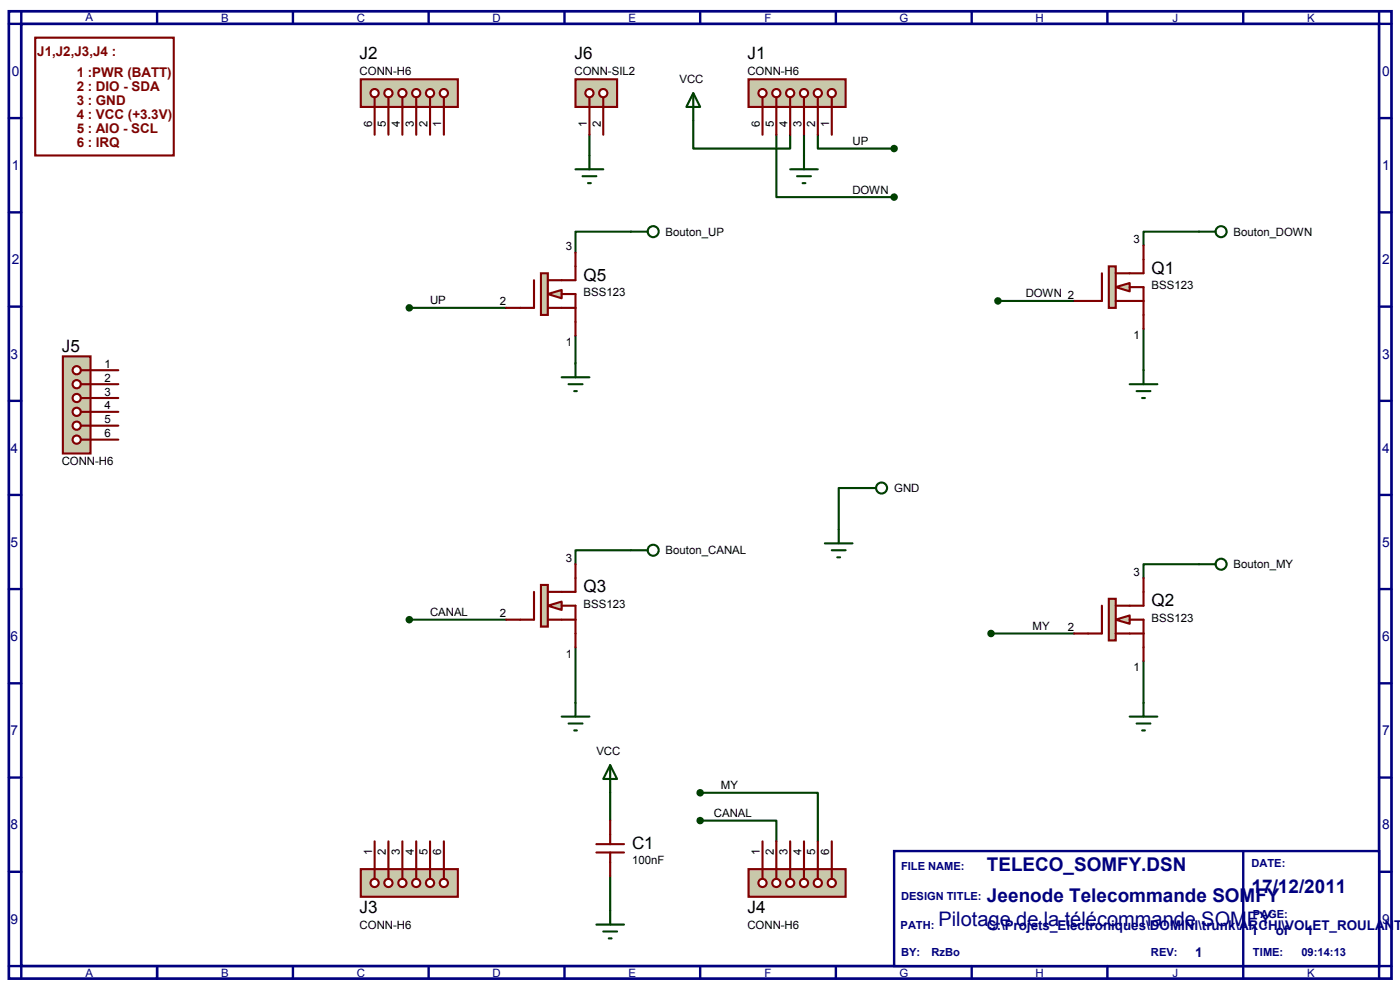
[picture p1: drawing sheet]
<svg xmlns="http://www.w3.org/2000/svg" width="420mm" height="297mm" viewBox="0 0 420 297" stroke-linecap="round" stroke-linejoin="round" font-family="sans-serif">
<path d="M2.7 3.4h414.9v290.2h-414.9zM6.4 7.2h407.5v282.7h-407.5z" fill="none" stroke="#000080" stroke-width=".8"/>
<path d="M6.4 3.4v3.8h-3.7M47.1 3.4v3.8" fill="none" stroke="#000080" stroke-width=".72"/>
<path d="M268.3 255.4h145.6v34.5h-145.6z" fill="#fff"/>
<g fill="none" stroke="#000080" stroke-width=".72">
<path d="M87.9 3.4v3.8M128.6 3.4v3.8M169.4 3.4v3.8M210.1 3.4v3.8M250.9 3.4v3.8M291.6 3.4v3.8M332.3 3.4v3.8M373.1 3.4v3.8M413.9 3.4v3.8h3.7M2.7 35.4h3.7M413.9 35.4h3.7M2.7 63.7h3.7"/>
<path d="M413.9 63.7h3.7M2.7 92h3.7M413.9 92h3.7M2.7 120.3h3.7M413.9 120.3h3.7M2.7 148.5h3.7M413.9 148.5h3.7M2.7 176.7h3.7M413.9 176.7h3.7M2.7 205h3.7M413.9 205h3.7M2.7 233.3h3.7"/>
<path d="M413.9 233.3h3.7M268.3 255.4h145.6v34.5h-145.6zM373.1 255.4v38.2M2.7 261.6h3.7M413.9 261.6h3.7M2.7 289.9h3.7v3.7M47.1 289.9v3.7M87.9 289.9v3.7M128.6 289.9v3.7M169.4 289.9v3.7M210.1 289.9v3.7M250.9 289.9v3.7"/>
<path d="M291.6 289.9v3.7M332.3 289.9v3.7M417.6 289.9h-3.7v3.7"/>
</g>
<g fill="none" stroke="#004000" stroke-width=".63">
<path d="M208.1 36.2v8.4h29v-4.2M176.9 40.4v6.3M233 40.4v18.7h35.3M241.3 40.4v6.3M245.4 40.4v4.2h22.9M189.3 69.5h-16.6v6.3M359.8 69.5h-16.6v4.2M122.8 92.4h29.1M299.5 90.3h22.9M343.2 98.6v12.5M172.7 100.7v8.3M257.9 146.4h-6.2v12.5"/>
<path d="M189.3 165.1h-16.6v4.2M359.8 169.3h-16.6v4.1M122.8 185.9h29.1M172.7 194.2v16.7M297.4 190.1h25M343.2 198.4v12.5M183.1 229.6l2.1 4.1h-4.2zM183.1 229.6v16.6M210.1 237.9h35.3v14.5M210.1 246.2h22.9v6.2M179 277.4h8.3M181 279.5h4.2"/>
<path d="M183.1 262.8v14.6M182.7 281.6h.8"/>
</g>
<path d="M179 255.8h8.3M179 253.3h8.3M183.1 246.2v7.1M183.1 255.8v7" fill="none" stroke="#800000" stroke-width=".63"/>
<path d="M224.7 23.8h29.1v8.3h-29.1z" fill="#c8c8aa"/>
<path d="M224.7 23.8h29.1v8.3h-29.1zM249.6 29.2v2.9" fill="none" stroke="#800000" stroke-width=".63"/>
<circle cx="245.4" cy="27.9" r="1.23" fill="#fff"/>
<g fill="none" stroke="#800000" stroke-width=".63">
<path d="M245.4 29.2v2.9"/>
<circle cx="245.4" cy="27.9" r="1.23"/>
</g>
<circle cx="241.3" cy="27.9" r="1.23" fill="#fff"/>
<g fill="none" stroke="#800000" stroke-width=".63">
<path d="M241.3 29.2v2.9"/>
<circle cx="241.3" cy="27.9" r="1.23"/>
</g>
<circle cx="237.1" cy="27.9" r="1.23" fill="#fff"/>
<g fill="none" stroke="#800000" stroke-width=".63">
<path d="M237.1 29.2v2.9"/>
<circle cx="237.1" cy="27.9" r="1.23"/>
</g>
<circle cx="233" cy="27.9" r="1.23" fill="#fff"/>
<g fill="none" stroke="#800000" stroke-width=".63">
<path d="M233 29.2v2.9"/>
<circle cx="233" cy="27.9" r="1.23"/>
</g>
<circle cx="228.8" cy="27.9" r="1.23" fill="#fff"/>
<g fill="none" stroke="#800000" stroke-width=".63">
<path d="M228.8 29.2v2.9"/>
<circle cx="228.8" cy="27.9" r="1.23"/>
</g>
<circle cx="249.6" cy="27.9" r="1.23" fill="#fff"/>
<g fill="none" stroke="#800000" stroke-width=".63">
<path d="M228.8 32.1v8.3M233 32.1v8.3M237.1 32.1v8.3M241.3 32.1v8.3M245.4 32.1v8.3M249.6 32.1v8.3"/>
<circle cx="249.6" cy="27.9" r="1.23"/>
</g>
<path d="M108.3 23.8h29.1v8.3h-29.1z" fill="#c8c8aa"/>
<path d="M108.3 23.8h29.1v8.3h-29.1zM133.2 29.2v2.9" fill="none" stroke="#800000" stroke-width=".63"/>
<circle cx="129.1" cy="27.9" r="1.23" fill="#fff"/>
<g fill="none" stroke="#800000" stroke-width=".63">
<path d="M129.1 29.2v2.9"/>
<circle cx="129.1" cy="27.9" r="1.23"/>
</g>
<circle cx="124.9" cy="27.9" r="1.23" fill="#fff"/>
<g fill="none" stroke="#800000" stroke-width=".63">
<path d="M124.9 29.2v2.9"/>
<circle cx="124.9" cy="27.9" r="1.23"/>
</g>
<circle cx="120.8" cy="27.9" r="1.23" fill="#fff"/>
<g fill="none" stroke="#800000" stroke-width=".63">
<path d="M120.8 29.2v2.9"/>
<circle cx="120.8" cy="27.9" r="1.23"/>
</g>
<circle cx="116.6" cy="27.9" r="1.23" fill="#fff"/>
<g fill="none" stroke="#800000" stroke-width=".63">
<path d="M116.6 29.2v2.9"/>
<circle cx="116.6" cy="27.9" r="1.23"/>
</g>
<circle cx="112.4" cy="27.9" r="1.23" fill="#fff"/>
<g fill="none" stroke="#800000" stroke-width=".63">
<path d="M112.4 29.2v2.9"/>
<circle cx="112.4" cy="27.9" r="1.23"/>
</g>
<circle cx="133.2" cy="27.9" r="1.23" fill="#fff"/>
<g fill="none" stroke="#800000" stroke-width=".63">
<path d="M10.6 11.3h41.5v35.4h-41.5zM112.4 32.1v8.3M116.6 32.1v8.3M120.8 32.1v8.3M124.9 32.1v8.3M129.1 32.1v8.3M133.2 32.1v8.3"/>
<circle cx="133.2" cy="27.9" r="1.23"/>
</g>
<path d="M172.7 23.8h12.5v8.3h-12.5z" fill="#c8c8aa"/>
<path d="M172.7 23.8h12.5v8.3h-12.5zM176.9 29.2v2.9" fill="none" stroke="#800000" stroke-width=".63"/>
<circle cx="176.9" cy="27.9" r="1.23" fill="#fff"/>
<g fill="none" stroke="#800000" stroke-width=".63">
<path d="M181 29.2v2.9"/>
<circle cx="176.9" cy="27.9" r="1.23"/>
</g>
<circle cx="181" cy="27.9" r="1.23" fill="#fff"/>
<g fill="none" stroke="#800000" stroke-width=".63">
<path d="M176.9 32.1v8.3M181 32.1v8.3"/>
<circle cx="181" cy="27.9" r="1.23"/>
</g>
<path d="M172.7 50.8h8.3M174.8 52.9h4.2M176.5 54.9h.8M176.9 46.7v4.1" fill="none" stroke="#004000" stroke-width=".63"/>
<path d="M18.9 106.9h8.3v29.2h-8.3z" fill="#c8c8aa"/>
<path d="M18.9 106.9h8.3v29.2h-8.3zM24.3 111.1h2.9" fill="none" stroke="#800000" stroke-width=".63"/>
<circle cx="23" cy="115.3" r="1.23" fill="#fff"/>
<g fill="none" stroke="#800000" stroke-width=".63">
<path d="M24.3 115.3h2.9"/>
<circle cx="23" cy="115.3" r="1.23"/>
</g>
<circle cx="23" cy="119.4" r="1.23" fill="#fff"/>
<g fill="none" stroke="#800000" stroke-width=".63">
<path d="M24.3 119.4h2.9"/>
<circle cx="23" cy="119.4" r="1.23"/>
</g>
<circle cx="23" cy="123.6" r="1.23" fill="#fff"/>
<g fill="none" stroke="#800000" stroke-width=".63">
<path d="M24.3 123.6h2.9"/>
<circle cx="23" cy="123.6" r="1.23"/>
</g>
<circle cx="23" cy="127.7" r="1.23" fill="#fff"/>
<g fill="none" stroke="#800000" stroke-width=".63">
<path d="M24.3 127.7h2.9"/>
<circle cx="23" cy="127.7" r="1.23"/>
</g>
<circle cx="23" cy="131.9" r="1.23" fill="#fff"/>
<g fill="none" stroke="#800000" stroke-width=".63">
<path d="M24.3 131.9h2.9"/>
<circle cx="23" cy="131.9" r="1.23"/>
</g>
<circle cx="23" cy="111.1" r="1.23" fill="#fff"/>
<g fill="none" stroke="#800000" stroke-width=".63">
<path d="M27.2 111.1h8.3M27.2 115.3h8.3M27.2 119.4h8.3M27.2 123.6h8.3M27.2 127.7h8.3M27.2 131.9h8.3"/>
<circle cx="23" cy="111.1" r="1.23"/>
</g>
<path d="M108.3 260.8h29.1v8.3h-29.1z" fill="#c8c8aa"/>
<path d="M108.3 260.8h29.1v8.3h-29.1zM112.4 260.8v2.9" fill="none" stroke="#800000" stroke-width=".63"/>
<circle cx="116.6" cy="264.9" r="1.23" fill="#fff"/>
<g fill="none" stroke="#800000" stroke-width=".63">
<path d="M116.6 260.8v2.9"/>
<circle cx="116.6" cy="264.9" r="1.23"/>
</g>
<circle cx="120.8" cy="264.9" r="1.23" fill="#fff"/>
<g fill="none" stroke="#800000" stroke-width=".63">
<path d="M120.8 260.8v2.9"/>
<circle cx="120.8" cy="264.9" r="1.23"/>
</g>
<circle cx="124.9" cy="264.9" r="1.23" fill="#fff"/>
<g fill="none" stroke="#800000" stroke-width=".63">
<path d="M124.9 260.8v2.9"/>
<circle cx="124.9" cy="264.9" r="1.23"/>
</g>
<circle cx="129.1" cy="264.9" r="1.23" fill="#fff"/>
<g fill="none" stroke="#800000" stroke-width=".63">
<path d="M129.1 260.8v2.9"/>
<circle cx="129.1" cy="264.9" r="1.23"/>
</g>
<circle cx="133.2" cy="264.9" r="1.23" fill="#fff"/>
<g fill="none" stroke="#800000" stroke-width=".63">
<path d="M133.2 260.8v2.9"/>
<circle cx="133.2" cy="264.9" r="1.23"/>
</g>
<circle cx="112.4" cy="264.9" r="1.23" fill="#fff"/>
<g fill="none" stroke="#800000" stroke-width=".63">
<path d="M112.4 252.4v8.4M116.6 252.4v8.4M120.8 252.4v8.4M124.9 252.4v8.4M129.1 252.4v8.4M133.2 252.4v8.4"/>
<circle cx="112.4" cy="264.9" r="1.23"/>
</g>
<path d="M224.7 260.8h29.1v8.3h-29.1z" fill="#c8c8aa"/>
<path d="M224.7 260.8h29.1v8.3h-29.1zM228.8 260.8v2.9" fill="none" stroke="#800000" stroke-width=".63"/>
<circle cx="233" cy="264.9" r="1.23" fill="#fff"/>
<g fill="none" stroke="#800000" stroke-width=".63">
<path d="M233 260.8v2.9"/>
<circle cx="233" cy="264.9" r="1.23"/>
</g>
<circle cx="237.1" cy="264.9" r="1.23" fill="#fff"/>
<g fill="none" stroke="#800000" stroke-width=".63">
<path d="M237.1 260.8v2.9"/>
<circle cx="237.1" cy="264.9" r="1.23"/>
</g>
<circle cx="241.3" cy="264.9" r="1.23" fill="#fff"/>
<g fill="none" stroke="#800000" stroke-width=".63">
<path d="M241.3 260.8v2.9"/>
<circle cx="241.3" cy="264.9" r="1.23"/>
</g>
<circle cx="245.4" cy="264.9" r="1.23" fill="#fff"/>
<g fill="none" stroke="#800000" stroke-width=".63">
<path d="M245.4 260.8v2.9"/>
<circle cx="245.4" cy="264.9" r="1.23"/>
</g>
<circle cx="249.6" cy="264.9" r="1.23" fill="#fff"/>
<g fill="none" stroke="#800000" stroke-width=".63">
<path d="M249.6 260.8v2.9"/>
<circle cx="249.6" cy="264.9" r="1.23"/>
</g>
<circle cx="228.8" cy="264.9" r="1.23" fill="#fff"/>
<g fill="none" stroke="#800000" stroke-width=".63">
<path d="M228.8 252.4v8.4M233 252.4v8.4M237.1 252.4v8.4M241.3 252.4v8.4M245.4 252.4v8.4M249.6 252.4v8.4"/>
<circle cx="228.8" cy="264.9" r="1.23"/>
</g>
<g fill="none" stroke="#004000" stroke-width=".63">
<path d="M237.1 50.8h8.3M239.2 52.9h4.2M240.9 54.9h.8M241.3 46.7v4.1M359.8 69.5h5M189.3 165.1h5M359.8 169.3h5"/>
<circle cx="366.5" cy="69.5" r="1.65"/>
<circle cx="196" cy="165.1" r="1.65"/>
<circle cx="366.5" cy="169.3" r="1.65"/>
</g>
<circle cx="268.3" cy="44.6" r=".81" fill="#004000"/>
<circle cx="268.3" cy="44.6" r=".81" fill="none" stroke="#004000" stroke-width=".63"/>
<circle cx="268.3" cy="59.1" r=".81" fill="#004000"/>
<circle cx="268.3" cy="59.1" r=".81" fill="none" stroke="#004000" stroke-width=".63"/>
<path d="M164.4 88.2l4.2-1.2v2.5z" fill="#c8c8aa"/>
<path d="M164.4 88.2l4.2-1.2v2.5z" fill="none" stroke="#800000" stroke-width=".63"/>
<path d="M162.3 82h2.1v12.5h-2.1z" fill="#c8c8aa"/>
<path d="M172.7 75.8v8.3h-8.3M160.3 84.1v8.3h-8.4M162.3 82h2.1v12.5h-2.1zM164.4 92.4h8.3M168.6 88.2h4.1v12.5" fill="none" stroke="#800000" stroke-width=".63"/>
<path d="M208.1 27.9l2 4.2h-4.1zM208.1 27.9v8.3" fill="none" stroke="#004000" stroke-width=".63"/>
<circle cx="210.1" cy="246.2" r=".81" fill="#004000"/>
<circle cx="210.1" cy="246.2" r=".81" fill="none" stroke="#004000" stroke-width=".63"/>
<circle cx="210.1" cy="237.9" r=".81" fill="#004000"/>
<g fill="none" stroke="#004000" stroke-width=".63">
<path d="M189.3 69.5h5"/>
<circle cx="196" cy="69.5" r="1.65"/>
<circle cx="210.1" cy="237.9" r=".81"/>
</g>
<path d="M334.8 86.1l4.2-1.2v2.5z" fill="#c8c8aa"/>
<path d="M334.8 86.1l4.2-1.2v2.5z" fill="none" stroke="#800000" stroke-width=".63"/>
<path d="M332.8 79.9h2v12.5h-2z" fill="#c8c8aa"/>
<path d="M332.8 79.9h2v12.5h-2zM343.2 73.7v8.3h-8.4M330.7 82v8.3h-8.3M334.8 90.3h8.4M339 86.1h4.2v12.5" fill="none" stroke="#800000" stroke-width=".63"/>
<path d="M334.8 185.9l4.2-1.2v2.5z" fill="#c8c8aa"/>
<path d="M334.8 185.9l4.2-1.2v2.5z" fill="none" stroke="#800000" stroke-width=".63"/>
<path d="M332.8 179.7h2v12.5h-2z" fill="#c8c8aa"/>
<path d="M332.8 179.7h2v12.5h-2zM343.2 173.4v8.3h-8.4M330.7 181.7v8.4h-8.3M334.8 190.1h8.4M339 185.9h4.2v12.5" fill="none" stroke="#800000" stroke-width=".63"/>
<path d="M164.4 181.7l4.2-1.2v2.5z" fill="#c8c8aa"/>
<path d="M164.4 181.7l4.2-1.2v2.5z" fill="none" stroke="#800000" stroke-width=".63"/>
<path d="M162.3 175.5h2.1v12.5h-2.1z" fill="#c8c8aa"/>
<path d="M160.3 177.6v8.3h-8.4M162.3 175.5h2.1v12.5h-2.1zM172.7 169.3v8.3h-8.3M164.4 185.9h8.3M168.6 181.7h4.1v12.5" fill="none" stroke="#800000" stroke-width=".63"/>
<circle cx="122.8" cy="185.9" r=".81" fill="#004000"/>
<circle cx="122.8" cy="185.9" r=".81" fill="none" stroke="#004000" stroke-width=".63"/>
<circle cx="122.8" cy="92.4" r=".81" fill="#004000"/>
<circle cx="122.8" cy="92.4" r=".81" fill="none" stroke="#004000" stroke-width=".63"/>
<circle cx="299.5" cy="90.3" r=".81" fill="#004000"/>
<circle cx="299.5" cy="90.3" r=".81" fill="none" stroke="#004000" stroke-width=".63"/>
<circle cx="297.4" cy="190.1" r=".81" fill="#004000"/>
<g fill="none" stroke="#004000" stroke-width=".63">
<path d="M168.6 113.2h8.3M170.6 115.3h4.2M172.3 117.3h.8M172.7 109v4.2M339 115.3h8.3M341.1 117.3h4.2M342.8 119.4h.8M343.2 111.1v4.2M251.7 158.9v4.1M257.9 146.4h5M247.6 163h8.3M249.6 165.1h4.2"/>
<path d="M251.3 167.2h.8M168.6 215h8.3M170.6 217.1h4.2M172.3 219.2h.8M172.7 210.9v4.1M339 215h8.3M341.1 217.1h4.2M342.8 219.2h.8M343.2 210.9v4.1"/>
<circle cx="264.6" cy="146.4" r="1.65"/>
<circle cx="297.4" cy="190.1" r=".81"/>
</g>
<text font-size="6" fill="#000080" x="281.6" y="277.8">Pilotage de la télécommande SOMFY</text>
<g font-size="5.7" fill="#000080">
<text x="296.2" y="261.4">TELECO_SOMFY.DSN</text>
<text x="375.6" y="268">17/12/2011</text>
<text x="296.2" y="270.8">Jeenode Telecommande SOMFY</text>
</g>
<g font-size="5.1">
<text x="107.9" y="17.7">J2</text>
<text x="172.4" y="17.7">J6</text>
<text x="224.3" y="17.7">J1</text>
<text x="345.6" y="82.2">Q1</text>
<text x="175.1" y="84.2">Q5</text>
<text x="18.5" y="105.5">J5</text>
<text x="175.1" y="177.8">Q3</text>
<text x="345.6" y="181.9">Q2</text>
<text x="189.7" y="254.7">C1</text>
<text x="107.9" y="274.1">J3</text>
<text x="224.3" y="274.1">J4</text>
</g>
<g font-size="4.1" fill="#000080">
<text x="3.6" y="22.7">0</text>
<text x="414.8" y="22.7">0</text>
<text x="3.6" y="51">1</text>
<text x="414.8" y="51">1</text>
<text x="3.6" y="79.3">2</text>
<text x="414.8" y="79.3">2</text>
<text x="3.2" y="107.6">3</text>
<text x="414.8" y="107.6">3</text>
<text x="3.2" y="135.8">4</text>
<text x="414.8" y="135.8">4</text>
<text x="3.2" y="164">5</text>
<text x="414.8" y="164">5</text>
<text x="3.2" y="192.3">6</text>
<text x="414.8" y="192.3">6</text>
<text x="3.2" y="220.6">7</text>
<text x="414.8" y="220.6">7</text>
<text x="3.2" y="248.9">8</text>
<text x="414.8" y="248.9">8</text>
<text x="3.2" y="277.2">9</text>
<text x="414.8" y="277.2">9</text>
</g>
<g font-size="4" fill="#800000">
<text x="11.2" y="16.9">J1,J2,J3,J4 :</text>
<text x="23" y="23.2">1 :PWR (BATT)</text>
<text x="23" y="27.3">2 : DIO - SDA</text>
<text x="23" y="31.5">3 : GND</text>
<text x="23" y="35.6">4 : VCC (+3.3V)</text>
<text x="23" y="39.8">5 : AIO - SCL</text>
<text x="23" y="44">6 : IRQ</text>
</g>
<g font-size="4" fill="#000080">
<text x="296.2" y="278.9">C:\Projets_Electroniques\DOMINI\trunk\ARCHI\VOLET_ROULANT\</text>
<text x="375.4" y="280.5">1</text>
<text x="382.9" y="280.5">of</text>
<text x="392" y="280.5">1</text>
<text x="358.7" y="287.2">1</text>
</g>
<g font-size="3.4" fill="#000080">
<text x="25.6" y="6.3">A</text>
<text x="66.4" y="6.6">B</text>
<text x="107" y="6.6">C</text>
<text x="147.8" y="6.6">D</text>
<text x="188.6" y="6.6">E</text>
<text x="229.4" y="6.6">F</text>
<text x="269.9" y="6.6">G</text>
<text x="310.8" y="6.6">H</text>
<text x="351.9" y="6.6">J</text>
<text x="392.3" y="6.6">K</text>
<text x="25.6" y="293.1">A</text>
<text x="66.4" y="293.1">B</text>
<text x="107" y="293.1">C</text>
<text x="147.8" y="293.1">D</text>
<text x="188.6" y="293.1">E</text>
<text x="229.4" y="293.1">F</text>
<text x="269.9" y="293.1">G</text>
<text x="310.8" y="293.1">H</text>
<text x="351.9" y="293.1">J</text>
<text x="392.3" y="293.1">K</text>
</g>
<g font-size="3.4">
<text x="107.9" y="22.4">CONN-H6</text>
<text x="172.4" y="22.4">CONN-SIL2</text>
<text x="224.3" y="22.4">CONN-H6</text>
<text x="203.9" y="25">VCC</text>
<text x="111.7" y="38.1" transform="rotate(-90 111.7 38.1)">6</text>
<text x="115.8" y="38.1" transform="rotate(-90 115.8 38.1)">5</text>
<text x="120" y="38.1" transform="rotate(-90 120 38.1)">4</text>
<text x="124.2" y="38.1" transform="rotate(-90 124.2 38.1)">3</text>
<text x="128.3" y="38.1" transform="rotate(-90 128.3 38.1)">2</text>
<text x="132.4" y="38.1" transform="rotate(-90 132.4 38.1)">1</text>
<text x="176.1" y="38.1" transform="rotate(-90 176.1 38.1)">1</text>
<text x="180.3" y="38.1" transform="rotate(-90 180.3 38.1)">2</text>
<text x="228.1" y="38.1" transform="rotate(-90 228.1 38.1)">6</text>
<text x="232.2" y="38.1" transform="rotate(-90 232.2 38.1)">5</text>
<text x="236.4" y="38.1" transform="rotate(-90 236.4 38.1)">4</text>
<text x="240.5" y="38.1" transform="rotate(-90 240.5 38.1)">3</text>
<text x="244.7" y="38.1" transform="rotate(-90 244.7 38.1)">2</text>
<text x="248.9" y="38.1" transform="rotate(-90 248.9 38.1)">1</text>
<text x="255.9" y="43.5">UP</text>
<text x="255.9" y="58.1">DOWN</text>
<text x="199.8" y="70.7">Bouton_UP</text>
<text x="370.2" y="70.7">Bouton_DOWN</text>
<text x="169.8" y="75.1">3</text>
<text x="340.2" y="72.9">3</text>
<text x="175.1" y="88.9">BSS123</text>
<text x="307.8" y="89.2">DOWN 2</text>
<text x="345.6" y="86.8">BSS123</text>
<text x="129.1" y="91.4">UP</text>
<text x="150" y="91.7">2</text>
<text x="340.2" y="101.7">1</text>
<text x="169.8" y="103.8">1</text>
<text x="31.4" y="110.4">1</text>
<text x="31.4" y="114.6">2</text>
<text x="31.4" y="118.7">3</text>
<text x="31.4" y="122.9">4</text>
<text x="31.4" y="127">5</text>
<text x="31.4" y="131.2">6</text>
<text x="18.5" y="139.5">CONN-H6</text>
<text x="268.3" y="147.6">GND</text>
<text x="199.8" y="166.3">Bouton_CANAL</text>
<text x="169.8" y="168.6">3</text>
<text x="340.2" y="172.7">3</text>
<text x="370.2" y="170.5">Bouton_MY</text>
<text x="129.1" y="184.9">CANAL</text>
<text x="150" y="185.2">2</text>
<text x="175.1" y="182.4">BSS123</text>
<text x="309.9" y="189">MY</text>
<text x="320.5" y="189.4">2</text>
<text x="345.6" y="186.6">BSS123</text>
<text x="169.8" y="197.3">1</text>
<text x="340.2" y="201.5">1</text>
<text x="179" y="226.6">VCC</text>
<text x="216.4" y="236.9">MY</text>
<text x="214.3" y="245.2">CANAL</text>
<text x="111.7" y="256.6" transform="rotate(-90 111.7 256.6)">1</text>
<text x="115.8" y="256.6" transform="rotate(-90 115.8 256.6)">2</text>
<text x="120" y="256.6" transform="rotate(-90 120 256.6)">3</text>
<text x="124.2" y="256.6" transform="rotate(-90 124.2 256.6)">4</text>
<text x="128.3" y="256.6" transform="rotate(-90 128.3 256.6)">5</text>
<text x="132.4" y="256.6" transform="rotate(-90 132.4 256.6)">6</text>
<text x="228.1" y="256.6" transform="rotate(-90 228.1 256.6)">1</text>
<text x="232.2" y="256.6" transform="rotate(-90 232.2 256.6)">2</text>
<text x="236.4" y="256.6" transform="rotate(-90 236.4 256.6)">3</text>
<text x="240.5" y="256.6" transform="rotate(-90 240.5 256.6)">4</text>
<text x="244.7" y="256.6" transform="rotate(-90 244.7 256.6)">5</text>
<text x="248.9" y="256.6" transform="rotate(-90 248.9 256.6)">6</text>
<text x="189.7" y="259.4">100nF</text>
<text x="107.9" y="278.7">CONN-H6</text>
<text x="224.3" y="278.7">CONN-H6</text>
</g>
<g font-size="3.3" fill="#000080">
<text x="270.4" y="261">FILE NAME:</text>
<text x="375.6" y="260.2">DATE:</text>
<text x="270.4" y="269.9">DESIGN TITLE:</text>
<text x="376" y="275.5">PAGE:</text>
<text x="270.3" y="278.7">PATH:</text>
<text x="270.4" y="286.8">BY:</text>
<text x="279.6" y="286.8">RzBo</text>
<text x="345.4" y="287">REV:</text>
<text x="376" y="287">TIME:</text>
<text x="390.6" y="287">09:14:13</text>
</g>
</svg>
